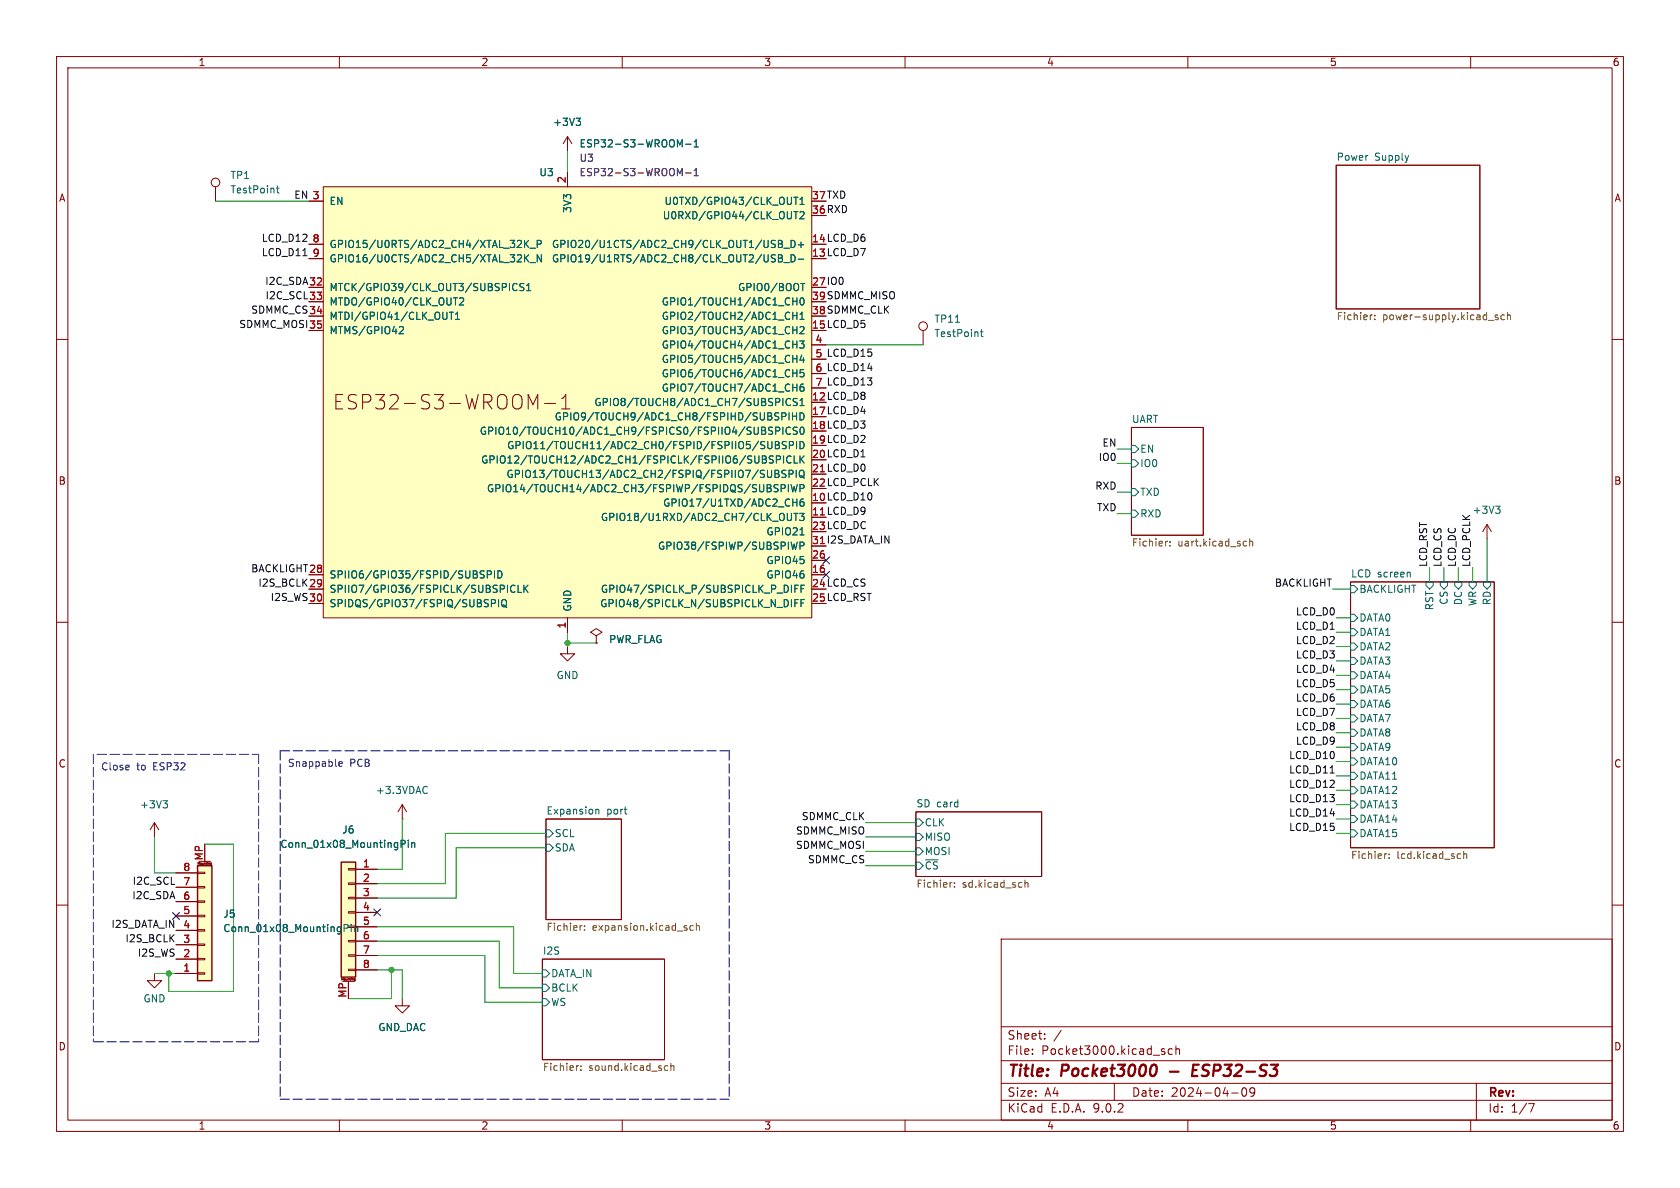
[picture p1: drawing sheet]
<svg xmlns="http://www.w3.org/2000/svg" width="297mm" height="210mm" viewBox="0 0 297 210" stroke-linecap="round" stroke-linejoin="round" font-family="sans-serif">
<g fill="none" stroke="#840000" stroke-width=".18">
<path d="M10 10h277v190h-277zM12 12h273v186h-273zM60 10v2M110 10v2M160 10v2M210 10v2M260 10v2M236.2 29.2h25.4v25.4h-25.4zM10 60h2M200 75.6h12.7v19h-12.7zM285 60h2M10 110h2"/>
<path d="M238.8 102.9h25.4v47h-25.4zM285 110h2M96.5 144.8h13.4v17.8h-13.4zM161.9 143.5h22.2v11.4h-22.2zM10 160h2M95.9 169.5h21.6v17.8h-21.6zM177 166h108v32h-108zM285 160h2M60 198v2M110 198v2M160 198v2M177 194.5h108"/>
<path d="M177 191.5h108M177 187.5h108M177 181.5h108M182.5 186.3v.1M182.5 185.5v.1M184.7 183.6v.1M184.7 182.8v.1M187.6 182.1l-1.3 2M197 191.5v3M205.5 185.9l.4 .1 .1 .2-.3 .2h-.2M205.5 185.4l.4 .1M207.2 185.5l-.4-.1-.3 .3v.4l.2 .2h.5"/>
<path d="M207.9 185.5l.2-.1 .4 .1v.9M207.9 184.9v1.5M210 198v2M217.7 193.2h1.2M219.7 192.4l.2-.1a.81 .81 0 0 1 .6 .6 .81 .81 0 0 1-.3 .8l-.2 .1a.81 .81 0 0 1-.3-1.4zM221.8 192.9l-.3 .3h-.3l-.2-.3 .1-.5 .4-.1 .2 .1a.99 .99 0 0 1-.3 1.4h-.3M260 198v2M261 191.5v6.5M270.2 195.1h1l-.6 1.5"/>
</g>
<path d="M204.1 188.2a1.3 1.3 0 0 1 0 1.9M206.8 189.4h1.5M210.9 189.2h.6M211.9 188.2h-.9l-.3 2h1" fill="none" stroke="#840000" stroke-width=".4"/>
<g fill="none" stroke="#006464" stroke-width=".18">
<path d="M200 78.7h.7l.6 .7-.6 .6h-.7zM200 81.3h.7l.6 .6-.6 .7h-.7zM200 86.4h.7l.6 .6-.6 .6h-.7zM200 90.2h.7l.6 .6-.6 .6h-.7zM238.8 103.5h.6l.6 .6-.6 .7h-.6zM238.8 108.6h.6l.6 .6-.6 .7h-.6zM238.8 111.1h.6l.6 .7-.6 .6h-.6zM238.8 113.7h.6l.6 .6-.6 .6h-.6zM238.8 116.2h.6l.6 .6-.6 .7h-.6zM238.8 118.7h.6l.6 .7-.6 .6h-.6zM249.3 101.2v.8M252.1 102.9h1.3v.6l-.7 .6-.6-.6z"/>
<path d="M254.6 102.9h1.3v.6l-.6 .6-.7-.6zM257.2 102.9h1.2v.6l-.6 .6-.6-.6zM259.7 102.9h1.3v.6l-.7 .6-.6-.6zM262.3 102.9h1.2v.6l-.6 .6-.6-.6zM238.8 134h.6l.6 .6-.6 .7h-.6zM238.8 136.5h.6l.6 .7-.6 .6h-.6zM238.8 139.1h.6l.6 .6-.6 .6h-.6zM238.8 121.3h.6l.6 .6-.6 .7h-.6zM238.8 123.8h.6l.6 .7-.6 .6h-.6zM238.8 126.4h.6l.6 .6-.6 .6h-.6zM238.8 128.9h.6l.6 .6-.6 .7h-.6zM238.8 131.4h.6l.6 .7-.6 .6h-.6z"/>
<path d="M96.5 146.7h.7l.6 .6-.6 .7h-.7zM96.5 149.2h.7l.6 .7-.6 .6h-.7zM105.3 143.1v.8M105.3 143.2l.2-.1h.3l.1 .8M161.9 147.3h.7l.6 .7-.6 .6h-.7zM161.9 144.8h.7l.6 .6-.6 .7h-.7zM161.9 149.9h.7l.6 .6-.6 .6h-.7zM161.9 152.4h.7l.6 .6-.6 .7h-.7zM238.8 141.6h.6l.6 .6-.6 .7h-.6zM238.8 144.1h.6l.6 .7-.6 .6h-.6zM238.8 146.7h.6l.6 .6-.6 .7h-.6zM95.9 171.5h.6l.7 .6-.7 .6h-.6z"/>
<path d="M95.9 174h.6l.7 .6-.7 .7h-.6zM95.9 176.5h.6l.7 .7-.7 .6h-.6z"/>
</g>
<g fill="none" stroke="#725600" stroke-width=".18">
<path d="M242.6 55.7h-.2M243 56.4v.1M243 55.7v.2M263.1 56.6h1M264.8 55.7h-.3l-.2 .2 .1 .1 .4 .2v.3h-.5M266 55.7h-.4l-.3 .2 .2 .6h.5M266.5 55.8l.2-.1h.3v.8M266.5 55.2v1.3M206.4 95.7h-.2M206.8 96.4v.1M206.8 95.7v.2M220 95.7h.4"/>
<path d="M220.4 96.5h-.4M220.9 95.8l.2-.1h.3l.1 .8M220.9 95.3v1.2M168.3 156l-.2 .1M168.7 156.7v.1M168.7 156.1v.1M181.2 156.1l.2-.1 .3 .1v.7M181.2 155.6v1.2M245.1 150.9l-.2 .1M245.6 151.6v.2M245.6 151v.1M257.8 150.9l.4 .1"/>
<path d="M258.2 151.7l-.4 .1M258.8 151l.1-.1 .3 .1 .1 .8M258.8 150.5v1.3M102.9 163.6l-.2 .1M103.3 164.3v.2M103.3 163.7v.1M122.6 163.7l-.4-.1-.2 .3 .1 .5h.5M123.1 163.7l.2-.1 .3 .1 .1 .8M123.1 163.2v1.3M102.3 188.4h-.3M102.7 189.1v.1M102.7 188.4v.2"/>
<path d="M117.7 188.4h.4M118.1 189.2h-.4M118.6 188.5l.2-.1h.3v.8M118.6 188v1.2"/>
</g>
<path d="M34.9 153h2.6v20.4h-2.6z" fill="#ffffc2"/>
<path d="M34.9 153h2.6v20.4h-2.6z" fill="none" stroke="#840000" stroke-width=".25"/>
<g fill="none" stroke="#840000" stroke-width=".18">
<path d="M31.1 159.4h3.8M31.1 156.8h3.8M31.1 154.3h3.8M34.9 159.3h1.3v.2h-1.3zM34.9 156.7h1.3v.3h-1.3zM34.9 154.2h1.3v.2h-1.3zM35 152.8v-.4l.1 .3 .2-.3v.4M35.2 152.3h2M36.2 149.2v3.1M36.5 152.4v.4M36.7 152.5h.1M37.2 152.9h.1"/>
<path d="M37.2 152.6v.2h.2M37.3 152.6h.1v.3M37.3 152.6h-.1M37.4 152.9h-.1M31.1 172.1h3.8M31.1 169.5h3.8M31.1 167h3.8M31.1 164.5h3.8M31.1 161.9h3.8M34.9 172h1.3v.2h-1.3zM34.9 169.4h1.3v.3h-1.3zM34.9 166.9h1.3v.2h-1.3z"/>
<path d="M34.9 164.3h1.3v.3h-1.3zM34.9 161.8h1.3v.3h-1.3z"/>
</g>
<path d="M60.8 164.1l.6-.1 .2-.2-.1-.3-.7-.1v1.3M62.1 163.4v.1M62.1 163.8v.9M62.7 163.8v.9M62.7 164l.2-.2 .3 .1v.8" fill="none" stroke="#006464" stroke-width=".18"/>
<path d="M57.1 33h86.4v76.2h-86.4z" fill="#ffffc2"/>
<g fill="none" stroke="#840000" stroke-width=".18">
<path d="M54.6 35.6h2.5M57.1 33h86.4v76.2h-86.4zM100.3 30.5v2.5M54.6 43.2h2.5M54.6 45.7h2.5M54.6 50.8h2.5M54.6 53.3h2.5M54.6 55.9h2.5M54.6 58.4h2.5M94.2 71.6l.9-1.9v2.6M96.3 71.3h1.9M99.3 72.3h1.5"/>
<path d="M99.3 70.5l.7-.8v2.6M143.5 61h2.5M143.5 63.5h2.5M143.5 66h2.5M143.5 68.6h2.5M143.5 99.1h2.5M54.6 101.6h2.5M54.6 104.1h2.5M54.6 106.7h2.5M100.3 109.2v2.6M143.5 101.6h2.5M71.1 144.8h.1"/>
<path d="M71.1 142.2l-.7 1.3M71.1 142.2l.8 1.3M71.1 142.2v2.6M71.1 176.5v1.3h1.3l-1.3 1.3-1.3-1.3h1.3"/>
</g>
<g fill="none" stroke="#006464" stroke-width=".18">
<path d="M120.2 25.6l.4-.9v1.3M121.2 25.5h1M122.7 26h.7M122.7 25.1l.4-.4v1.3M140.3 34.9h.8M140.3 37.4h.8M140.7 34.9v1.2M140.7 37.4v1.3M141.4 36.1h.8M141.4 35.2l.4-.3v1.2M141.4 37.5l.5-.1 .3 .4-.8 .9h.8M70.8 57.7l.4 .1 .1 .3-.8 .9h.8"/>
<path d="M79.4 55.2h.8M79.8 55.2v1.3M80.2 52.6h.7M80.5 52.6v1.3M80.5 56.5h.7M80.5 55.6l.4-.4v1.3M81.2 52.8l.5-.2 .3 .4-.8 .9h.8M91.4 50.2a.6 .6 0 0 0-.8 .5 .6 .6 0 0 0 .6 .7l.2-.1M92.6 50.2l-.5-.1-.1 .1v.4l.5 .2 .1 .3-.2 .3-.5-.1M92.7 42.5v1.3M92.7 45v1.3M92.9 43l.6 .8"/>
<path d="M92.9 45.6l.6 .7M93.1 51.4h.7M93.1 50.5l.4-.4v1.3M93.5 42.5l-.8 .7M93.5 45l-.8 .8M93.7 43.9h1M93.7 46.4h1M95 43.2l.6-.1 .1-.2-.1-.3-.6-.1v1.3M95.7 45v1.3l-.7-1.3v1.3M136.9 45l.2 .1M137 45.8v.4M137.6 42.5h.4l.3 .2-.3 .4 .3 .1v.3l-.2 .3h-.5z"/>
<path d="M137.6 45h.4l.3 .3-.3 .3 .3 .2v.3l-.2 .2h-.5zM137.6 43.1h.4M137.6 45.6h.4M138.6 43.9h1M138.6 46.4h1M139.9 42.5a.64 .64 0 0 1 .7 .6 .64 .64 0 0 1-.7 .7zM139.9 45a.64 .64 0 0 1 .7 .7 .64 .64 0 0 1-.7 .6zM140.2 53.3h.7M140.2 55.2v1.3M140.2 55.8h.7M140.2 58.3h.7M140.9 52.6v1.3"/>
<path d="M140.9 55.2v1.3M140.9 57.7v1.3M141.1 43.3h1M141.1 45.8h1M141.4 56.5h.8M141.4 57.9l.5-.2 .3 .4-.8 .9h.8M141.4 55.6l.4-.4v1.3M141.5 50.1h.8M141.5 52.8l.2-.2a.68 .68 0 0 1 .5 .7 .68 .68 0 0 1-.5 .6l-.2-.1-.1-.4zM141.6 42.8v1M141.9 50.1v1.3M136.5 78v1.1l-.2 .2h-.3"/>
<path d="M136.6 75.6l-.5-.1-.2 .1v.4l.6 .2 .1 .3-.3 .3-.4-.1M137.1 78h.4l.2 .3-.2 .4 .2 .1 .1 .3-.2 .2h-.5zM137.1 78.7h.4M137.1 76.2l.6-.1 .2-.2-.1-.3-.7-.1v1.3M138.2 73.6h.6l.1-.2v-.3l-.7-.1v1.2M138.4 75.5v1.3M139 78.1l-.5-.1-.2 .2v.3l.6 .3 .1 .3-.2 .2h-.5M139.5 73v1.2M139.6 78.7h.6l.1-.2-.1-.3-.6-.2v1.3M139.7 70.6a.6 .6 0 0 0-.8 .4 .6 .6 0 0 0 .6 .7l.2-.1M139.7 75.6a.6 .6 0 0 0-.8 .5 .6 .6 0 0 0 .6 .7l.2-.1M140.1 73v1.2"/>
<path d="M140.1 73.6h.7M140.2 60.9h.7M140.2 63.4h.7M140.2 66h.7M140.2 68.5h.7M140.8 73v1.2M140.8 78v1.3M140.9 60.3v1.2M140.9 62.8v1.3M140.9 65.3v1.3M140.9 67.9v1.3M140.9 70.5l-.4-.1-.2 .2v.3l.5 .3 .1 .3-.2 .2-.5-.1"/>
<path d="M140.9 75.6l-.4-.1-.2 .1v.4l.5 .2 .1 .3-.2 .3-.5-.1M141.4 60.3h.8l-.5 .5 .4 .1v.5l-.2 .1-.5-.1M141.4 73a.64 .64 0 0 1 .8 .6 .64 .64 0 0 1-.8 .6zM141.4 78a.64 .64 0 0 1 .8 .7 .64 .64 0 0 1-.8 .6zM141.4 70.8l.4-.4v1.3M141.4 71.7h.8M141.5 75.6l.2-.1a.68 .68 0 0 1 .5 .6 .68 .68 0 0 1-.5 .7l-.2-.1-.1-.4zM141.7 62.7l-.3 1h.8M142 67.9l-.3 .1a.86 .86 0 0 0 0 1.2l.4-.2 .1-.4-.3-.2h-.4l-.1 .2M142 63.2v.9M142.1 65.3h-.6l-.1 .7 .2-.2 .4 .1 .2 .2-.1 .4-.2 .1-.5-.1M136 81l.7 .5-.2 .4-.5-.1"/>
<path d="M136.4 83.1v1.1l-.2 .2M136.7 80.7l-.5-.1-.2 .2M137 83.1h.4l.3 .3-.3 .3 .3 .2v.3l-.2 .2h-.5zM137 83.7h.4M137.3 81.3l.6-.1 .1-.2-.1-.3-.6-.1v1.3M137.6 85.7h-.5l-.2 .1v.4l.5 .2 .2 .3-.3 .2h-.5M138.1 86.3h.6l.1-.2v-.3l-.7-.1v1.2M138.5 80.6v1.3M138.9 83.2l-.4-.1-.2 .2v.3l.5 .3 .1 .3-.2 .2-.5-.1M139.2 90.7v1.1l.2 .2h.4l.1-.2v-1.1M139.4 85.7v1.2M139.5 83.8l.6-.1 .1-.1v-.3l-.7-.2v1.3"/>
<path d="M139.9 80.7a.6 .6 0 0 0-.9 .4 .6 .6 0 0 0 .6 .8l.3-.2M139.9 85.7l.3 1.2 .2-.9 .2 .9 .3-1.2M140.2 88.2v1.3M140.2 88.8h.7M140.3 90.7h.8M140.4 80.6v1.3h.6M140.7 90.7v1.3M140.8 83.1v1.3M140.9 88.2v1.3M140.9 95.8l-.3 1.3-.2-.9-.2 .9M141.4 83.3l.2-.2a.43 .43 0 0 1 .6 .5v.4a.42 .42 0 0 1-.5 .4 .42 .42 0 0 1-.4-.4zM141.4 90.7h.8l-.5 .5 .4 .2v.5l-.2 .1-.5-.1"/>
<path d="M141.4 86.3h.6l.2-.2-.1-.3-.7-.1v1.2M141.4 96.5l.6-.1 .2-.1-.1-.3-.7-.2v1.3M141.4 80.6v1.3M141.4 94.6h.8M141.5 84.1l.7 .4M141.6 81.1l.6 .8M142 88.2l-.3 .1a.86 .86 0 0 0 0 1.2l.4-.1 .1-.5-.3-.2-.4 .1-.1 .1M142.2 80.6l-.8 .7M85.1 101.5l.4 .1 .1 .3-.2 .3h-.3M85.1 100.9l.5 .1M86.1 101.6l.7-.1 .1-.2-.1-.3-.7-.1v1.3M86.9 106.7l.6-.1 .1-.2-.1-.3-.6-.1v1.3"/>
<path d="M87.4 100.9v1.3M88 100.9a.64 .64 0 0 1 .8 .6 .64 .64 0 0 1-.8 .7zM88.1 106v1.3M88.7 106.2l.3-.2a.43 .43 0 0 1 .5 .4v.4a.42 .42 0 0 1-.4 .5 .42 .42 0 0 1-.4-.5zM88.9 107l.7 .4M89.7 103.4v1.3M91 103.6a.6 .6 0 0 0-.8 .4 .6 .6 0 0 0 .6 .7l.2-.1M91.6 103.4v1.3h.6M92.6 103.4v1.3M92.8 104l.5 .7M93.3 103.4l-.7 .8M139.9 103.4v1.3"/>
<path d="M139.9 106v1.3M140.5 104.1h.4M140.5 106.6h.4M141.1 103.4h-.6v1.3M141.1 106h-.6v1.3M141.6 104.1h.4M141.6 106.6h.4M142.2 103.4h-.6v1.3M142.2 106h-.6v1.3M75.3 139l.2 .1M75.5 140.2l-.2 .1"/>
</g>
<path d="M120.2 30.7l.4-.9v1.3M121.2 30.6h1M122.7 31.1h.7M122.7 30.2l.4-.4v1.3" fill="none" stroke="#840084" stroke-width=".18"/>
<path d="M60.3 152.4h2.6v20.3h-2.6z" fill="#ffffc2"/>
<path d="M60.3 152.4h2.6v20.3h-2.6z" fill="none" stroke="#840000" stroke-width=".25"/>
<g fill="none" stroke="#840000" stroke-width=".18">
<path d="M38.1 33v2.6M54.6 35.6h2.5M100.3 24.1l-.7 1.3M100.3 24.1l.8 1.3M100.3 24.1v2.6M100.3 30.5v2.5M54.6 43.2h2.5M54.6 45.7h2.5M54.6 50.8h2.5M54.6 53.3h2.5M54.6 55.9h2.5M54.6 58.4h2.5"/>
<path d="M163.2 58.4v2.6M143.5 61h2.5M143.5 63.5h2.5M143.5 66h2.5M143.5 68.6h2.5M143.5 99.1h2.5M262.9 92.7l-.8 1.3M262.9 92.7l.8 1.3M262.9 92.7v2.6M54.6 101.6h2.5M54.6 104.1h2.5M54.6 106.7h2.5"/>
<path d="M100.3 114.3v1.3h1.3l-1.3 1.2-1.2-1.2h1.2M100.3 109.2v2.6M105.4 112.4l1-.6-1-.7-1 .7 1 .6v1.3M105.4 113.7h.1M143.5 101.6h2.5M27.3 145.4l-.8 1.3M27.3 145.4l.8 1.3M27.3 145.4v2.6M31.1 159.4h3.8M31.1 156.8h3.8M31.1 154.3h3.8M36.2 149.2v3.1"/>
<path d="M61.6 153.5h1.3v.3h-1.3zM61.6 156.1h1.3v.2h-1.3zM61.6 158.6h1.3v.3h-1.3zM62.9 153.7h3.8M62.9 156.2h3.8M62.9 158.8h3.8M27.3 172.1v1.3h1.3l-1.3 1.2-1.3-1.2h1.3M31.1 172.1h3.8M31.1 169.5h3.8M31.1 167h3.8M31.1 164.5h3.8M31.1 161.9h3.8"/>
<path d="M60.4 173.3v-.4l.1 .3 .2-.3v.4M60.6 173.5h2M61.6 161.2h1.3v.2h-1.3zM61.6 163.7h1.3v.3h-1.3zM61.6 166.2h1.3v.3h-1.3zM61.6 168.8h1.3v.2h-1.3zM61.6 171.3h1.3v.3h-1.3zM61.6 173.5v3M61.9 172.9v.3M62.1 172.9h.1M62.6 173.2v.1M62.6 173.1v.1"/>
<path d="M62.6 173h.2v.3l-.2 .1M62.6 173.3h.2M62.6 173v.1M62.9 161.3h3.8M62.9 163.8h3.8M62.9 166.4h3.8M62.9 168.9h3.8M62.9 171.5h3.8"/>
<circle cx="38.1" cy="32.3" r=".76"/>
<circle cx="163.2" cy="57.7" r=".76"/>
</g>
<g fill="none" stroke="#006464" stroke-width=".18">
<path d="M48.9 33.3h.4M49 32.8v1.1l.3 .2M101.8 20.9h.8l-.4 .5M102.4 21.4l.2 .2v.3l-.2 .3M120.2 25.6l.4-.9v1.3M121.2 25.5h1M122.7 26h.7M122.7 25.1l.4-.4v1.3M140.3 34.9h.8M140.3 37.4h.8M140.7 34.9v1.2M140.7 37.4v1.3"/>
<path d="M141.4 36.1h.8M141.4 35.2l.4-.3v1.2M141.4 37.5l.5-.1 .3 .4-.8 .9h.8M70.8 57.7l.4 .1 .1 .3-.8 .9h.8M79.4 55.2h.8M79.8 55.2v1.3M80.2 52.6h.7M80.5 52.6v1.3M80.5 56.5h.7M80.5 55.6l.4-.4v1.3M81.2 52.8l.5-.2 .3 .4-.8 .9h.8M91.4 50.2a.6 .6 0 0 0-.8 .5 .6 .6 0 0 0 .6 .7l.2-.1"/>
<path d="M92.6 50.2l-.5-.1-.1 .1v.4l.5 .2 .1 .3-.2 .3-.5-.1M92.7 42.5v1.3M92.7 45v1.3M92.9 43l.6 .8M92.9 45.6l.6 .7M93.1 51.4h.7M93.1 50.5l.4-.4v1.3M93.5 42.5l-.8 .7M93.5 45l-.8 .8M93.7 43.9h1M93.7 46.4h1M95 43.2l.6-.1 .1-.2-.1-.3-.6-.1v1.3"/>
<path d="M95.7 45v1.3l-.7-1.3v1.3M136.9 45l.2 .1M137 45.8v.4M137.6 42.5h.4l.3 .2-.3 .4 .3 .1v.3l-.2 .3h-.5zM137.6 45h.4l.3 .3-.3 .3 .3 .2v.3l-.2 .2h-.5zM137.6 43.1h.4M137.6 45.6h.4M138.6 43.9h1M138.6 46.4h1M139.9 42.5a.64 .64 0 0 1 .7 .6 .64 .64 0 0 1-.7 .7zM139.9 45a.64 .64 0 0 1 .7 .7 .64 .64 0 0 1-.7 .6zM140.2 53.3h.7"/>
<path d="M140.2 55.2v1.3M140.2 55.8h.7M140.2 58.3h.7M140.9 52.6v1.3M140.9 55.2v1.3M140.9 57.7v1.3M141.1 43.3h1M141.1 45.8h1M141.4 56.5h.8M141.4 57.9l.5-.2 .3 .4-.8 .9h.8M141.4 55.6l.4-.4v1.3M141.5 50.1h.8"/>
<path d="M141.5 52.8l.2-.2a.68 .68 0 0 1 .5 .7 .68 .68 0 0 1-.5 .6l-.2-.1-.1-.4zM141.6 42.8v1M141.9 50.1v1.3M168.9 57h.7M173.3 58.7h.5M173.5 58.2v1.1l.3 .2M136.5 78v1.1l-.2 .2h-.3M136.6 75.6l-.5-.1-.2 .1v.4l.6 .2 .1 .3-.3 .3-.4-.1M137.1 78h.4l.2 .3-.2 .4 .2 .1 .1 .3-.2 .2h-.5zM137.1 78.7h.4M137.1 76.2l.6-.1 .2-.2-.1-.3-.7-.1v1.3M138.2 73.6h.6l.1-.2v-.3l-.7-.1v1.2"/>
<path d="M138.4 75.5v1.3M139 78.1l-.5-.1-.2 .2v.3l.6 .3 .1 .3-.2 .2h-.5M139.5 73v1.2M139.6 78.7h.6l.1-.2-.1-.3-.6-.2v1.3M139.7 70.6a.6 .6 0 0 0-.8 .4 .6 .6 0 0 0 .6 .7l.2-.1M139.7 75.6a.6 .6 0 0 0-.8 .5 .6 .6 0 0 0 .6 .7l.2-.1M140.1 73v1.2M140.1 73.6h.7M140.2 60.9h.7M140.2 63.4h.7M140.2 66h.7M140.2 68.5h.7"/>
<path d="M140.8 73v1.2M140.8 78v1.3M140.9 60.3v1.2M140.9 62.8v1.3M140.9 65.3v1.3M140.9 67.9v1.3M140.9 70.5l-.4-.1-.2 .2v.3l.5 .3 .1 .3-.2 .2-.5-.1M140.9 75.6l-.4-.1-.2 .1v.4l.5 .2 .1 .3-.2 .3-.5-.1M141.4 60.3h.8l-.5 .5 .4 .1v.5l-.2 .1-.5-.1M141.4 73a.64 .64 0 0 1 .8 .6 .64 .64 0 0 1-.8 .6zM141.4 78a.64 .64 0 0 1 .8 .7 .64 .64 0 0 1-.8 .6zM141.4 70.8l.4-.4v1.3"/>
<path d="M141.4 71.7h.8M141.5 75.6l.2-.1a.68 .68 0 0 1 .5 .6 .68 .68 0 0 1-.5 .7l-.2-.1-.1-.4zM141.7 62.7l-.3 1h.8M142 67.9l-.3 .1a.86 .86 0 0 0 0 1.2l.4-.2 .1-.4-.3-.2h-.4l-.1 .2M142 63.2v.9M142.1 65.3h-.6l-.1 .7 .2-.2 .4 .1 .2 .2-.1 .4-.2 .1-.5-.1M136 81l.7 .5-.2 .4-.5-.1M136.4 83.1v1.1l-.2 .2M136.7 80.7l-.5-.1-.2 .2M137 83.1h.4l.3 .3-.3 .3 .3 .2v.3l-.2 .2h-.5zM137 83.7h.4M137.3 81.3l.6-.1 .1-.2-.1-.3-.6-.1v1.3"/>
<path d="M137.6 85.7h-.5l-.2 .1v.4l.5 .2 .2 .3-.3 .2h-.5M138.1 86.3h.6l.1-.2v-.3l-.7-.1v1.2M138.5 80.6v1.3M138.9 83.2l-.4-.1-.2 .2v.3l.5 .3 .1 .3-.2 .2-.5-.1M139.2 90.7v1.1l.2 .2h.4l.1-.2v-1.1M139.4 85.7v1.2M139.5 83.8l.6-.1 .1-.1v-.3l-.7-.2v1.3M139.9 80.7a.6 .6 0 0 0-.9 .4 .6 .6 0 0 0 .6 .8l.3-.2M139.9 85.7l.3 1.2 .2-.9 .2 .9 .3-1.2M140.2 88.2v1.3M140.2 88.8h.7M140.3 90.7h.8"/>
<path d="M140.4 80.6v1.3h.6M140.7 90.7v1.3M140.8 83.1v1.3M140.9 88.2v1.3M140.9 95.8l-.3 1.3-.2-.9-.2 .9M141.4 83.3l.2-.2a.43 .43 0 0 1 .6 .5v.4a.42 .42 0 0 1-.5 .4 .42 .42 0 0 1-.4-.4zM141.4 90.7h.8l-.5 .5 .4 .2v.5l-.2 .1-.5-.1M141.4 86.3h.6l.2-.2-.1-.3-.7-.1v1.2M141.4 96.5l.6-.1 .2-.1-.1-.3-.7-.2v1.3M141.4 80.6v1.3M141.4 94.6h.8M141.5 84.1l.7 .4"/>
<path d="M141.6 81.1l.6 .8M142 88.2l-.3 .1a.86 .86 0 0 0 0 1.2l.4-.1 .1-.5-.3-.2-.4 .1-.1 .1M142.2 80.6l-.8 .7M264.4 89.5h.8l-.4 .5M264.9 90l.3 .2v.3l-.3 .2M85.1 101.5l.4 .1 .1 .3-.2 .3h-.3M85.1 100.9l.5 .1M86.1 101.6l.7-.1 .1-.2-.1-.3-.7-.1v1.3M86.9 106.7l.6-.1 .1-.2-.1-.3-.6-.1v1.3M87.4 100.9v1.3M88 100.9a.64 .64 0 0 1 .8 .6 .64 .64 0 0 1-.8 .7zM88.1 106v1.3"/>
<path d="M88.7 106.2l.3-.2a.43 .43 0 0 1 .5 .4v.4a.42 .42 0 0 1-.4 .5 .42 .42 0 0 1-.4-.5zM88.9 107l.7 .4M89.7 103.4v1.3M91 103.6a.6 .6 0 0 0-.8 .4 .6 .6 0 0 0 .6 .7l.2-.1M91.6 103.4v1.3h.6M92.6 103.4v1.3M92.8 104l.5 .7M93.3 103.4l-.7 .8M139.9 103.4v1.3M139.9 106v1.3M140.5 104.1h.4M140.5 106.6h.4"/>
<path d="M141.1 103.4h-.6v1.3M141.1 106h-.6v1.3M141.6 104.1h.4M141.6 106.6h.4M142.2 103.4h-.6v1.3M142.2 106h-.6v1.3M28.8 141.5h.8l-.4 .5M29.4 142l.2 .3v.3l-.2 .2M70.9 149.2l.6-.1 .1-.1v-.3l-.7-.2v1.3M72.2 148.5v.2M72.2 149v.8M72.8 149v.8"/>
<path d="M72.8 149.1l.2-.1h.3v.8M60.8 164.1l.6-.1 .2-.2-.1-.3-.7-.1v1.3M62.1 163.4v.1M62.1 163.8v.9M62.7 163.8v.9M62.7 164l.2-.2 .3 .1v.8"/>
</g>
<path d="M53.5 45.2h.8M235.2 136.6h.7" fill="none" stroke="#0f0f0f" stroke-width=".18"/>
<path d="M16.5 133.4v50.8M17.1 133.4h28.6M45.7 133.4v50.8M49.5 132.7h79.4M49.5 132.7v61.6M128.9 132.7v61.6M45.7 184.2h-29.2M128.9 194.3h-79.4" fill="none" stroke="#0000c2" stroke-width=".18" stroke-dasharray="1.7 .6"/>
<g fill="none" stroke="#009600" stroke-width=".18">
<path d="M38.1 35.6h16.5M100.3 26.7v3.8M146 61h17.2M197.5 79.4h2.5M197.5 81.9h2.5M197.5 90.8h2.5M197.5 87h2.5M262.9 95.3v7.6M100.3 113.7h5.1M100.3 111.8v2.5M235.6 104.1h3.2M236.2 116.8h2.6"/>
<path d="M236.2 119.4h2.6M236.2 109.2h2.6M236.2 114.3h2.6M236.2 111.8h2.6M252.7 100.3v2.6M255.3 100.3v2.6M257.8 100.3v2.6M260.3 100.3v2.6M236.2 121.9h2.6M236.2 124.5h2.6M236.2 132.1h2.6M236.2 127h2.6"/>
<path d="M236.2 129.5h2.6M236.2 137.2h2.6M236.2 134.6h2.6M236.2 139.7h2.6M27.3 148v6.3h3.8M36.2 149.2h5.1v26.1h-11.5v-3.2M71.1 144.8v8.9h-4.4M96.5 147.3h-17.8v8.9h-12M96.5 149.9h-15.9v8.9h-13.9M153 153h8.9M153 148h8.9M153 150.5h8.9"/>
<path d="M153 145.4h8.9M236.2 147.3h2.6M236.2 142.2h2.6M236.2 144.8h2.6M27.3 172.1h3.8M66.7 171.5h4.4v5M66.7 166.4h21.6v8.2h7.6M66.7 168.9h19v8.3h10.2M66.7 163.8h24.1v8.3h5.1M69.2 171.5v5h-7.6"/>
</g>
<path d="M145.4 98.5l1.3 1.2M146.7 98.5l-1.3 1.2M145.4 101l1.3 1.2M146.7 101l-1.3 1.2M30.5 161.3l1.2 1.2M31.7 161.3l-1.2 1.2M66.1 160.7l1.2 1.2M67.3 160.7l-1.2 1.2" fill="none" stroke="#000084" stroke-width=".18"/>
<path d="M59.9 135.1l.6-.2v-.2l-.4-.1-.2 .2 .1 .6h.5" fill="none" stroke="#0000c2" stroke-width=".18"/>
<path d="M120.2 30.7l.4-.9v1.3M121.2 30.6h1M122.7 31.1h.7M122.7 30.2l.4-.4v1.3" fill="none" stroke="#840084" stroke-width=".18"/>
<g fill="#009600" stroke="#009600" stroke-width=".18">
<circle cx="29.8" cy="172.1" r=".46"/>
<circle cx="100.3" cy="113.7" r=".46"/>
<circle cx="69.2" cy="171.5" r=".46"/>
</g>
<text font-size="3.5" fill="#840000" x="58.8" y="72.6">ESP32-S3-WROOM-1</text>
<g font-size="2.8" fill="#840000">
<text x="178" y="190.9">Title:</text>
<text x="187.7" y="190.9">Pocket3000</text>
<text x="212.4" y="190.9">ESP32-S3</text>
</g>
<g font-size="2.1" fill="#840000">
<text x="178" y="184">Sheet:</text>
<text x="178" y="186.7">File:</text>
<text x="184.1" y="186.7">Pocket3000.kicad_sch</text>
<text x="178" y="196.9">KiCad</text>
<text x="178" y="194.1">Size:</text>
<text x="184.7" y="194.1">A4</text>
<text x="185.7" y="196.9">E.D.A.</text>
<text x="193.3" y="196.9">9.0.2</text>
<text x="200" y="194.1">Date:</text>
<text x="207" y="194.1">2024-04-09</text>
<text x="263" y="194.3">Rev:</text>
<text x="263" y="196.9">Id:</text>
<text x="267.1" y="196.9">1/7</text>
</g>
<g font-size="1.8" fill="#840000">
<text x="35" y="11.9">1</text>
<text x="85" y="11.9">2</text>
<text x="135" y="11.9">3</text>
<text x="185" y="11.9">4</text>
<text x="235" y="11.9">5</text>
<text x="285" y="11.9">6</text>
<text x="10.3" y="35.9">A</text>
<text x="143.5" y="35.3">37 TXD</text>
<text x="285.3" y="35.9">A</text>
<text x="143.5" y="37.8">36 RXD</text>
<text x="143.5" y="42.9">14 LCD_D6</text>
<text x="143.5" y="45.5">13 LCD_D7</text>
<text x="143.5" y="50.5">27 IO0</text>
<text x="143.5" y="53.1">39 SDMMC_MISO</text>
<text x="143.5" y="55.6">38 SDMMC_CLK</text>
<text x="143.5" y="58.2">15 LCD_D5</text>
<text x="143.5" y="70.9">12 LCD_D8</text>
<text x="143.5" y="73.4">17 LCD_D4</text>
<text x="143.5" y="75.9">18 LCD_D3</text>
<text x="143.5" y="78.5">19 LCD_D2</text>
<text x="143.5" y="81">20 LCD_D1</text>
<text x="10.3" y="85.9">B</text>
<text x="143.5" y="86.1">22 LCD_PCLK</text>
<text x="143.5" y="88.6">10 LCD_D10</text>
<text x="285.3" y="85.9">B</text>
<text x="143.5" y="93.7">23 LCD_DC</text>
<text x="143.5" y="103.9">24 LCD_CS</text>
<text x="143.5" y="106.4">25 LCD_RST</text>
<text x="10.3" y="135.9">C</text>
<text x="285.3" y="135.9">C</text>
<text x="10.3" y="185.9">D</text>
<text x="285.3" y="185.9">D</text>
<text x="35" y="199.9">1</text>
<text x="85" y="199.9">2</text>
<text x="135" y="199.9">3</text>
<text x="185" y="199.9">4</text>
<text x="235" y="199.9">5</text>
<text x="285" y="199.9">6</text>
</g>
<g font-size="1.8" fill="#006464">
<text x="97.7" y="22.5">+3V3</text>
<text x="102.4" y="26.3">ESP32-S3-WROOM-1</text>
<text x="236.2" y="28.5">Power</text>
<text x="243" y="28.5">Supply</text>
<text x="40.6" y="31.9">TP1</text>
<text x="40.6" y="34.4">TestPoint</text>
<text x="95.3" y="31.3">U3</text>
<text x="58.2" y="36.4">EN</text>
<text x="101.2" y="37.7" transform="rotate(-90 101.2 37.7)">3V3</text>
<text x="117.1" y="39">U0RXD/GPIO44/CLK_OUT2</text>
<text x="117.4" y="36.4">U0TXD/GPIO43/CLK_OUT1</text>
<text x="58.2" y="44">GPIO15/U0RTS/ADC2_CH4/XTAL_32K_P</text>
<text x="58.2" y="46.6">GPIO16/U0CTS/ADC2_CH5/XTAL_32K_N</text>
<text x="97.5" y="44">GPIO20/U1CTS/ADC2_CH9/CLK_OUT1/USB_D+</text>
<text x="97.5" y="46.6">GPIO19/U1RTS/ADC2_CH8/CLK_OUT2/USB_D-</text>
<text x="58.2" y="51.7">MTCK/GPIO39/CLK_OUT3/SUBSPICS1</text>
<text x="130.4" y="51.7">GPIO0/BOOT</text>
<text x="58.2" y="54.2">MTDO/GPIO40/CLK_OUT2</text>
<text x="58.2" y="56.7">MTDI/GPIO41/CLK_OUT1</text>
<text x="58.2" y="59.3">MTMS/GPIO42</text>
<text x="116.9" y="54.2">GPIO1/TOUCH1/ADC1_CH0</text>
<text x="116.9" y="56.7">GPIO2/TOUCH2/ADC1_CH1</text>
<text x="116.9" y="59.3">GPIO3/TOUCH3/ADC1_CH2</text>
<text x="165.1" y="59.8">TestPoint</text>
<text x="165.1" y="57.3">TP11</text>
<text x="116.9" y="61.8">GPIO4/TOUCH4/ADC1_CH3</text>
<text x="116.9" y="64.4">GPIO5/TOUCH5/ADC1_CH4</text>
<text x="105" y="72">GPIO8/TOUCH8/ADC1_CH7/SUBSPICS1</text>
<text x="116.9" y="66.9">GPIO6/TOUCH6/ADC1_CH5</text>
<text x="116.9" y="69.4">GPIO7/TOUCH7/ADC1_CH6</text>
<text x="84.7" y="77.1">GPIO10/TOUCH10/ADC1_CH9/FSPICS0/FSPIIO4/SUBSPICS0</text>
<text x="98" y="74.5">GPIO9/TOUCH9/ADC1_CH8/FSPIHD/SUBSPIHD</text>
<text x="200" y="74.9">UART</text>
<text x="85" y="82.1">GPIO12/TOUCH12/ADC2_CH1/FSPICLK/FSPIIO6/SUBSPICLK</text>
<text x="89.6" y="79.6">GPIO11/TOUCH11/ADC2_CH0/FSPID/FSPIIO5/SUBSPID</text>
<text x="201.5" y="80.2">EN</text>
<text x="201.5" y="82.8">IO0</text>
<text x="86" y="87.2">GPIO14/TOUCH14/ADC2_CH3/FSPIWP/FSPIDQS/SUBSPIWP</text>
<text x="89.4" y="84.7">GPIO13/TOUCH13/ADC2_CH2/FSPIQ/FSPIIO7/SUBSPIQ</text>
<text x="117.1" y="89.8">GPIO17/U1TXD/ADC2_CH6</text>
<text x="201.5" y="87.9">TXD</text>
<text x="106.1" y="92.3">GPIO18/U1RXD/ADC2_CH7/CLK_OUT3</text>
<text x="135.4" y="94.8">GPIO21</text>
<text x="201.5" y="91.7">RXD</text>
<text x="260.2" y="91">+3V3</text>
<text x="116.2" y="97.4">GPIO38/FSPIWP/SUBSPIWP</text>
<text x="135.4" y="99.9">GPIO45</text>
<text x="58.2" y="102.5">SPIIO6/GPIO35/FSPID/SUBSPID</text>
<text x="58.2" y="105">SPIIO7/GPIO36/FSPICLK/SUBSPICLK</text>
<text x="58.2" y="107.5">SPIDQS/GPIO37/FSPIQ/SUBSPIQ</text>
<text x="106" y="107.5">GPIO48/SPICLK_N/SUBSPICLK_N_DIFF</text>
<text x="106.1" y="105">GPIO47/SPICLK_P/SUBSPICLK_P_DIFF</text>
<text x="135.4" y="102.5">GPIO46</text>
<text x="238.8" y="102.2">LCD screen</text>
<text x="240.2" y="105">BACKLIGHT</text>
<text x="253.6" y="108" transform="rotate(-90 253.6 108)">RST</text>
<text x="256.1" y="107" transform="rotate(-90 256.1 107)">CS</text>
<text x="258.7" y="107.1" transform="rotate(-90 258.7 107.1)">DC</text>
<text x="261.2" y="107.3" transform="rotate(-90 261.2 107.3)">WR</text>
<text x="263.8" y="107.1" transform="rotate(-90 263.8 107.1)">RD</text>
<text x="101.2" y="108.2" transform="rotate(-90 101.2 108.2)">GND</text>
<text x="107.6" y="113.9">PWR_FLAG</text>
<text x="240.2" y="110.1">DATA0</text>
<text x="240.2" y="112.6">DATA1</text>
<text x="240.2" y="115.2">DATA2</text>
<text x="240.2" y="117.7">DATA3</text>
<text x="98.3" y="120.2">GND</text>
<text x="240.2" y="122.8">DATA5</text>
<text x="240.2" y="125.3">DATA6</text>
<text x="240.2" y="120.2">DATA4</text>
<text x="240.2" y="127.9">DATA7</text>
<text x="240.2" y="130.4">DATA8</text>
<text x="240.2" y="135.5">DATA10</text>
<text x="240.2" y="132.9">DATA9</text>
<text x="24.7" y="143.1">+3V3</text>
<text x="66.4" y="140.6">+3.3VDAC</text>
<text x="161.9" y="142.8">SD card</text>
<text x="240.2" y="138">DATA11</text>
<text x="240.2" y="140.6">DATA12</text>
<text x="240.2" y="143.1">DATA13</text>
<text x="60.4" y="147.5">J6</text>
<text x="96.5" y="144.1">Expansion</text>
<text x="98" y="148.2">SCL</text>
<text x="107.2" y="144.1">port</text>
<text x="163.4" y="148.8">MISO</text>
<text x="163.4" y="146.3">CLK</text>
<text x="240.2" y="145.6">DATA14</text>
<text x="240.2" y="148.2">DATA15</text>
<text x="49.5" y="150.1">Conn_01x08_MountingPin</text>
<text x="98" y="150.7">SDA</text>
<text x="163.4" y="151.4">MOSI</text>
<text x="163.4" y="153.9">~{CS}</text>
<text x="39.4" y="162.4">J5</text>
<text x="39.4" y="165">Conn_01x08_MountingPin</text>
<text x="95.9" y="168.8">I2S</text>
<text x="97.3" y="172.9">DATA_IN</text>
<text x="25.3" y="177.4">GND</text>
<text x="97.3" y="175.5">BCLK</text>
<text x="97.3" y="178">WS</text>
<text x="66.8" y="182.5">GND_DAC</text>
</g>
<g font-size="1.8" fill="#840084">
<text x="102.4" y="28.8">U3</text>
<text x="102.4" y="31.3">ESP32-S3-WROOM-1</text>
</g>
<g font-size="1.8" fill="#0f0f0f">
<text x="51.9" y="35.2">EN 3</text>
<text x="46.2" y="45.4">LCD_D11</text>
<text x="46.2" y="42.8">LCD_D12</text>
<text x="46.8" y="50.5">I2C_SDA 32</text>
<text x="46.8" y="53">I2C_SCL 33</text>
<text x="42.2" y="58.1">SDMMC_MOSI35</text>
<text x="44.3" y="55.5">SDMMC_CS34</text>
<text x="144.1" y="63.2">5 LCD_D15</text>
<text x="144.1" y="65.8">6 LCD_D14</text>
<text x="144.1" y="68.3">7 LCD_D13</text>
<text x="194.1" y="81.6">IO0</text>
<text x="194.8" y="79">EN</text>
<text x="193.5" y="86.6">RXD</text>
<text x="193.8" y="90.5">TXD</text>
<text x="44.3" y="101.3">BACKLIGHT28</text>
<text x="252.4" y="100.3" transform="rotate(-90 252.4 100.3)">LCD_RST</text>
<text x="254.9" y="100.3" transform="rotate(-90 254.9 100.3)">LCD_CS</text>
<text x="257.5" y="100.3" transform="rotate(-90 257.5 100.3)">LCD_DC</text>
<text x="260" y="100.3" transform="rotate(-90 260 100.3)">LCD_PCLK</text>
<text x="45.6" y="103.8">I2S_BCLK 29</text>
<text x="47.8" y="106.3">I2S_WS 30</text>
<text x="225.3" y="103.8">BACKLIGHT</text>
<text x="229" y="114">LCD_D2</text>
<text x="229" y="111.4">LCD_D1</text>
<text x="229" y="108.9">LCD_D0</text>
<text x="229" y="116.5">LCD_D3</text>
<text x="229" y="119">LCD_D4</text>
<text x="229" y="121.6">LCD_D5</text>
<text x="229" y="124.1">LCD_D6</text>
<text x="229" y="129.2">LCD_D8</text>
<text x="229" y="126.7">LCD_D7</text>
<text x="229" y="131.7">LCD_D9</text>
<text x="227.8" y="136.8">LCD_D11</text>
<text x="227.8" y="134.3">LCD_D10</text>
<text x="227.8" y="139.4">LCD_D12</text>
<text x="227.8" y="141.9">LCD_D13</text>
<text x="140.6" y="147.6">SDMMC_MISO</text>
<text x="141.6" y="145.1">SDMMC_CLK</text>
<text x="227.8" y="147">LCD_D15</text>
<text x="227.8" y="144.4">LCD_D14</text>
<text x="140.6" y="150.1">SDMMC_MOSI</text>
<text x="142.7" y="152.7">SDMMC_CS</text>
<text x="23.3" y="159">I2C_SDA</text>
<text x="23.4" y="156.5">I2C_SCL</text>
<text x="19.6" y="164.1">I2S_DATA_IN</text>
<text x="22.1" y="166.7">I2S_BCLK</text>
<text x="24.3" y="169.2">I2S_WS</text>
</g>
<g font-size="1.8" fill="#a90000">
<text x="55.2" y="35.3">3</text>
<text x="100.1" y="32.5" transform="rotate(-90 100.1 32.5)">2</text>
<text x="143.5" y="35.3">37</text>
<text x="143.5" y="37.8">36</text>
<text x="55.2" y="42.9">8</text>
<text x="55.2" y="45.5">9</text>
<text x="143.5" y="42.9">14</text>
<text x="143.5" y="45.5">13</text>
<text x="54.6" y="50.5">32</text>
<text x="54.6" y="53.1">33</text>
<text x="143.5" y="50.5">27</text>
<text x="143.5" y="53.1">39</text>
<text x="54.6" y="55.6">34</text>
<text x="54.6" y="58.2">35</text>
<text x="143.5" y="55.6">38</text>
<text x="143.5" y="58.2">15</text>
<text x="144.1" y="60.7">4</text>
<text x="144.1" y="63.2">5</text>
<text x="144.1" y="65.8">6</text>
<text x="143.5" y="70.9">12</text>
<text x="144.1" y="68.3">7</text>
<text x="143.5" y="73.4">17</text>
<text x="143.5" y="75.9">18</text>
<text x="143.5" y="83.6">21 LCD_D0</text>
<text x="143.5" y="78.5">19</text>
<text x="143.5" y="81">20</text>
<text x="143.5" y="83.6">21</text>
<text x="143.5" y="86.1">22</text>
<text x="143.5" y="88.6">10</text>
<text x="143.5" y="91.2">11 LCD_D9</text>
<text x="143.5" y="91.2">11</text>
<text x="143.5" y="93.7">23</text>
<text x="54.6" y="101.3">28</text>
<text x="143.5" y="96.3">31 I2S_DATA_IN</text>
<text x="143.5" y="98.8">26</text>
<text x="143.5" y="101.3">16</text>
<text x="143.5" y="96.3">31</text>
<text x="54.6" y="103.9">29</text>
<text x="54.6" y="106.4">30</text>
<text x="143.5" y="103.9">24</text>
<text x="143.5" y="106.4">25</text>
<text x="100.1" y="111.2" transform="rotate(-90 100.1 111.2)">1</text>
<text x="32.3" y="154.1">8</text>
<text x="35.9" y="152.2" transform="rotate(-90 35.9 152.2)">MP</text>
<text x="64.1" y="153.4">1</text>
<text x="64.1" y="156">2</text>
<text x="32.3" y="161.7">5</text>
<text x="32.3" y="159.1">6</text>
<text x="32.3" y="156.6">7</text>
<text x="64.1" y="158.5">3</text>
<text x="64.1" y="161">4</text>
<text x="32.3" y="166.8">3</text>
<text x="32.3" y="164.2">4</text>
<text x="64.1" y="163.6">5</text>
<text x="64.1" y="166.1">6</text>
<text x="32.3" y="171.8">1</text>
<text x="32.3" y="169.3">2</text>
<text x="64.1" y="168.7">7</text>
<text x="64.1" y="171.2">8</text>
<text x="61.3" y="176.5" transform="rotate(-90 61.3 176.5)">MP</text>
</g>
<g font-size="1.8" fill="#725600">
<text x="236.2" y="56.9">Fichier:</text>
<text x="244.4" y="56.9">power-supply.kicad_sch</text>
<text x="200" y="96.9">Fichier:</text>
<text x="208.2" y="96.9">uart.kicad_sch</text>
<text x="238.8" y="152.2">Fichier:</text>
<text x="246.9" y="152.2">lcd.kicad_sch</text>
<text x="161.9" y="157.3">Fichier:</text>
<text x="170.1" y="157.3">sd.kicad_sch</text>
<text x="96.5" y="164.9">Fichier:</text>
<text x="104.7" y="164.9">expansion.kicad_sch</text>
<text x="95.9" y="189.6">Fichier:</text>
<text x="104.1" y="189.6">sound.kicad_sch</text>
</g>
<g font-size="1.8" fill="#0000c2">
<text x="17.8" y="136.3">Close</text>
<text x="24.2" y="136.3">to</text>
<text x="27.2" y="136.3">ESP32</text>
<text x="50.8" y="135.6">Snappable</text>
<text x="61.8" y="135.6">PCB</text>
</g>
<g font-size=".5" fill="#840000">
<text x="34.7" y="153.1">Mounting</text>
<text x="60.1" y="173.5">Mounting</text>
</g>
</svg>
